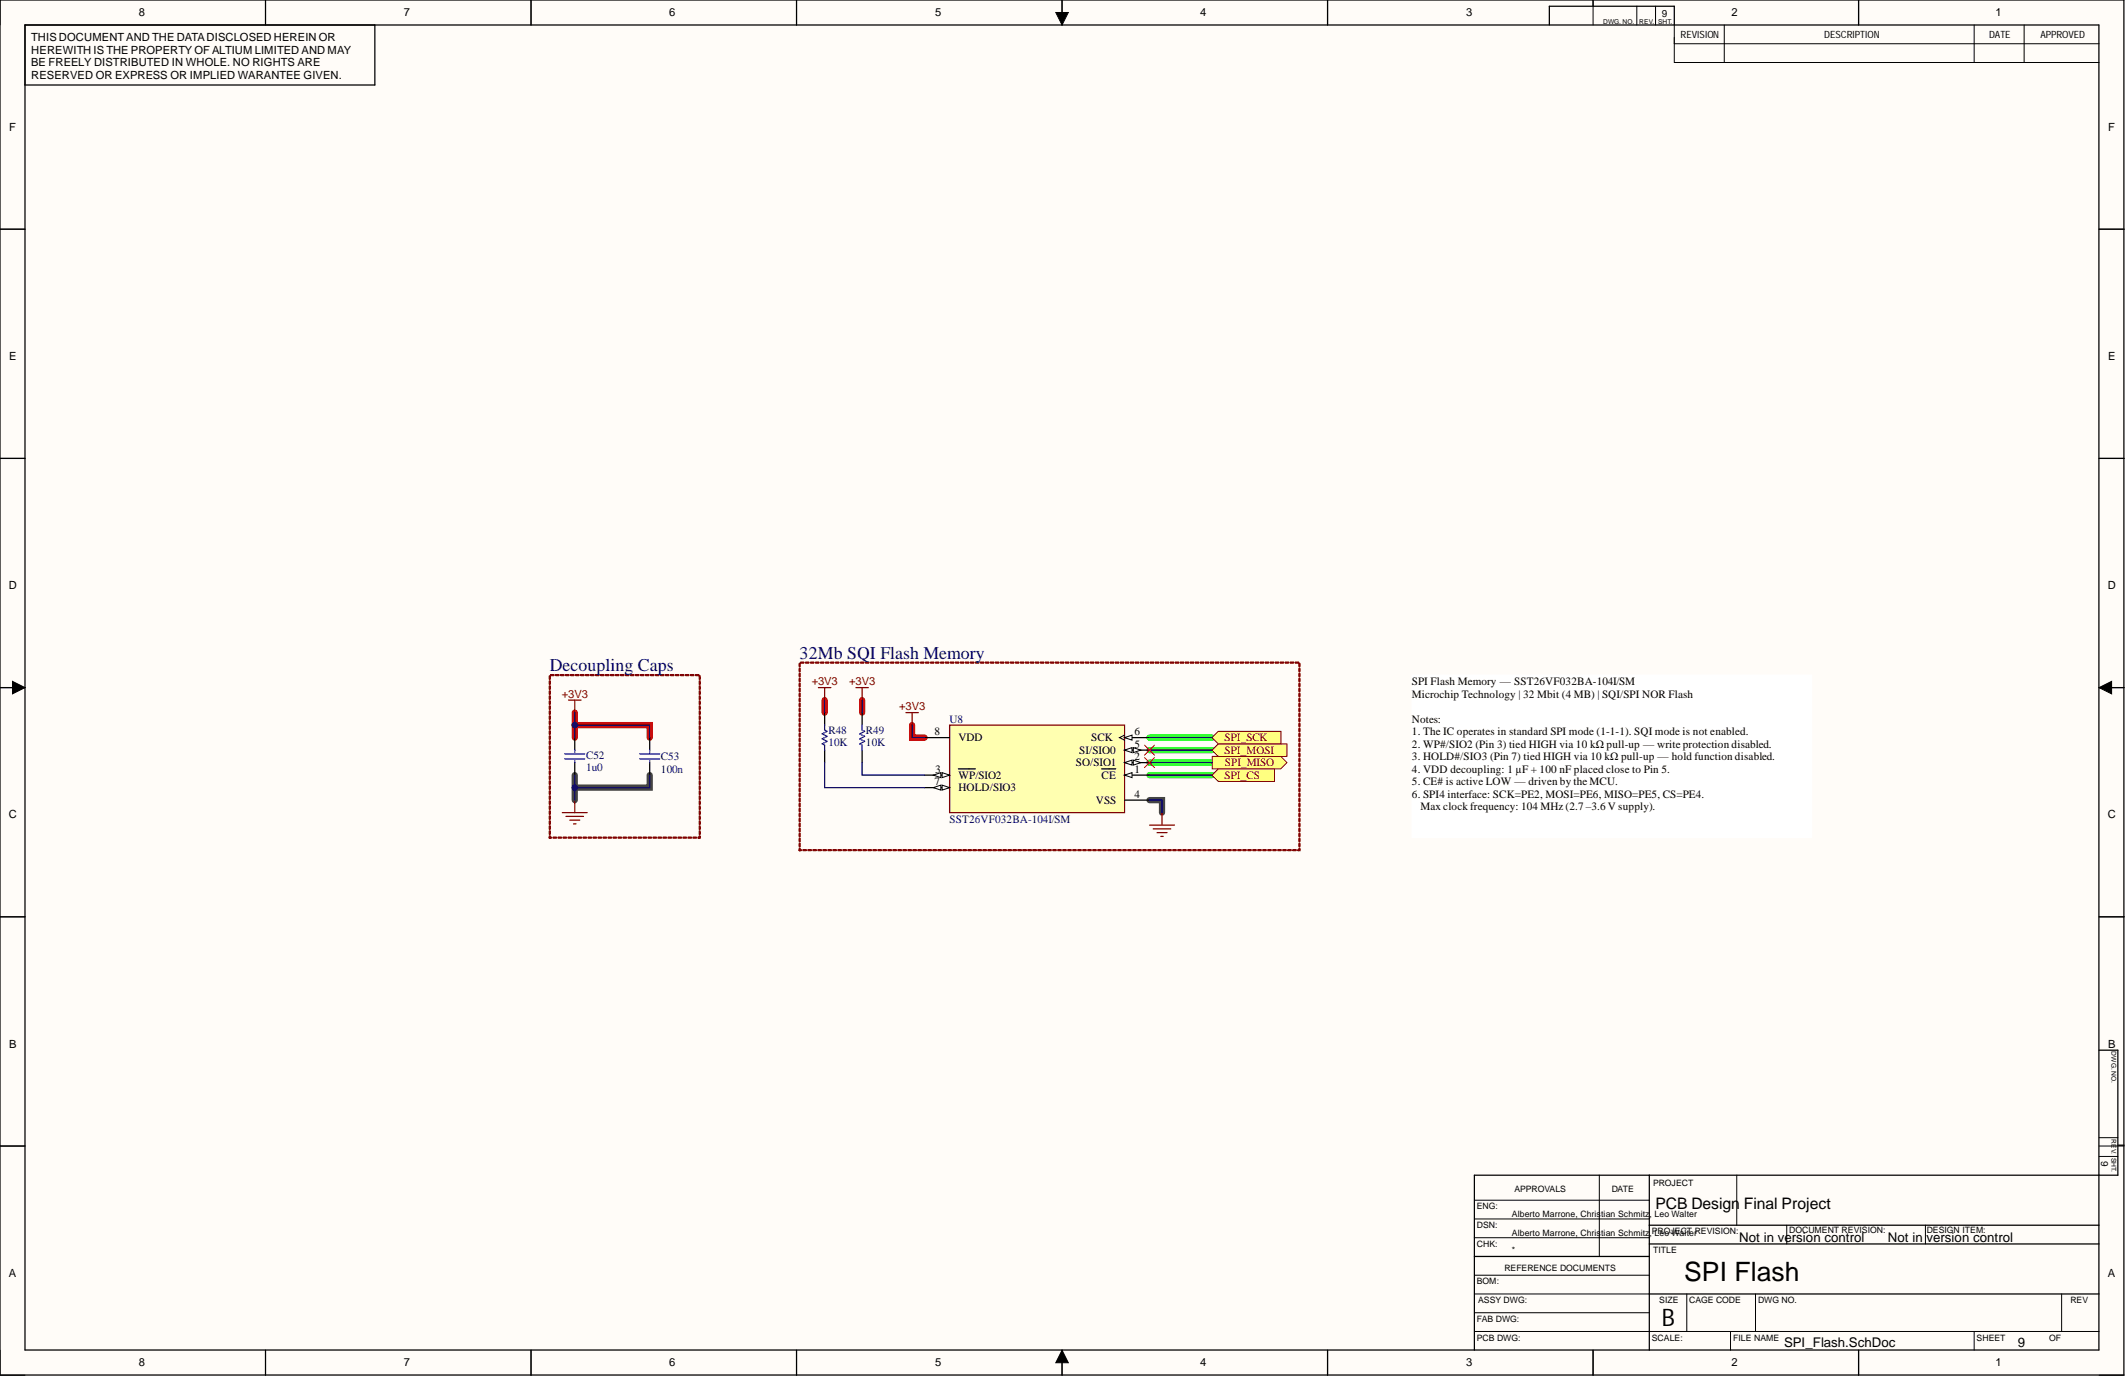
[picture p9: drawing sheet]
<svg xmlns="http://www.w3.org/2000/svg" width="431mm" height="279mm" viewBox="0 0 431 279" stroke-linecap="round" stroke-linejoin="round" font-family="sans-serif">
<g fill="#fffcf8">
<path d="M0 0h431.3v279.2h-431.3z" fill-rule="evenodd"/>
<path d="M5.1 5.1h421.1v269.1h-421.1z" fill-rule="evenodd"/>
</g>
<g fill="none" stroke="#000" stroke-width=".2">
<path d="M0 0v5.1M53.9 0v5.1M107.8 0v5.1M161.7 0v5.1M215.6 0v5.1M269.5 0v5.1M323.4 0v5.1M377.4 0v5.1M214.4 2.5h2.5l-1.3 2.6zM332.3 1.3v3.8M336.1 1.3v3.8M339.9 5.1v7.6h86.3"/>
<path d="M339.9 8.9h86.3M350.1 5.1v7.6M400.8 5.1v7.6M411 5.1v7.6M0 46.5h5.1M426.2 46.5h5.1M0 93.1h5.1M426.2 93.1h5.1M0 139.6h5.1M2.5 138.4l2.6 1.2-2.6 1.3zM426.2 139.6l2.5-1.2v2.5zM426.2 139.6h5.1"/>
<path d="M0 186.2h5.1M426.2 186.2h5.1M0 232.7h5.1M324.7 238.6v16.5M352.6 238.6v10.2M426.2 232.7h5.1M426.2 234.8h3.8M426.2 231h3.8M299.3 247.5h35.6M299.3 243.7h35.6M299.3 251.3h35.6M299.3 258.9h35.6"/>
<path d="M362.8 248.8v3.8M390.9 248.8v3.8M0 274.2v5h5.1M53.9 274.2v5M107.8 274.2v5M161.7 274.2v5M215.6 274.2l1.3 2.5h-2.5zM215.6 274.2v5M269.5 274.2v5M299.3 270.4h126.9M299.3 262.7h35.6M299.3 266.6h35.6"/>
<path d="M323.4 274.2v5M342.5 262.7v7.7M351.4 270.4v3.8M356.4 262.7v7.7M377.4 274.2v5M400.8 270.4v3.8M418.6 262.7v7.7M426.2 279.2h5.1"/>
</g>
<path d="M116.7 157.4v5.1M131.9 157.4v2.5h-15.2M233.4 162.5h2.5v2.5" fill="none" stroke="#434343" stroke-width="1.3"/>
<path d="M116.7 147.2h15.2v2.6M116.7 144.7v5.1M167.4 142.2v2.5M175 142.2v2.5M185.2 147.2v2.6h2.5" fill="none" stroke="#f00" stroke-width="1.3"/>
<path d="M233.4 157.4h12.7M233.4 154.9h12.7M233.4 152.3h12.7M233.4 149.8h12.7" fill="none" stroke="#0f0" stroke-width="1.3"/>
<g fill="none" stroke="#000" stroke-width=".25">
<path d="M0 0h431.2v279.2h-431.2zM53.9 0v5.1M107.8 0v5.1M161.7 0v5.1M215.6 0v5.1M269.5 0v5.1M323.4 0v1.3M377.4 0v5.1M5.1 5.1h421v269h-421zM76.1 5.1v12.2h-71M314.6 5.1v-3.8h25.3v3.8M0 46.5h5.1"/>
<path d="M426.2 46.5h5.1M0 93.1h5.1M426.2 93.1h5.1M0 139.6h5.1M426.2 139.6h5.1M0 186.2h5.1M426.2 186.2h5.1M426.2 213.2h3.8v25.4h-130.7v35.6M0 232.7h5.1M334.9 238.6v35.6M430 232.5h1.3M299.3 255.1h35.6"/>
<path d="M334.9 248.8h91.3M334.9 252.6h91.3M53.9 274.2v5M107.8 274.2v5M161.7 274.2v5M215.6 274.2v5M269.5 274.2v5M323.4 274.2v5M334.9 262.7h91.3M377.4 274.2v5"/>
</g>
<path d="M214.4 2.5h2.5l-1.3 2.6zM2.5 138.4l2.6 1.2-2.6 1.3zM426.2 139.6l2.5-1.2v2.5zM215.6 274.2l1.3 2.5h-2.5z" fill="#000"/>
<path d="M183.9 144.7h2.6M185.2 144.7v2.5M233.4 167.5h5.1M234.2 168.3h3.5M234.9 169.1h2M235.7 169.8h.5M235.9 165v2.5" fill="none" stroke="#800000" stroke-width=".25"/>
<path d="M192.8 147.2h35.5v17.8h-35.5z" fill-rule="evenodd" fill="#ffffb0"/>
<path d="M192.8 147.2h35.5v17.8h-35.5z" fill="none" stroke="#800000" stroke-width=".25"/>
<path d="M187.7 149.8h5.1M228.3 157.4h5.1" fill="none" stroke="#000" stroke-width=".25"/>
<path d="M228.3 157.4l1.5-.5v1z" fill="#f8fcff"/>
<path d="M228.3 157.4l1.5-.5v1z" fill="none" stroke="#000" stroke-width=".2"/>
<path d="M187.7 157.4h5.1M223.7 156.1h2.8" fill="none" stroke="#000" stroke-width=".25"/>
<path d="M191.3 156.9l1.5 .5-1.5 .5z" fill="#f8fcff"/>
<path d="M191.3 156.9l1.5 .5-1.5 .5z" fill="none" stroke="#000" stroke-width=".2"/>
<path d="M189.5 157.4l1.5-.5v1z" fill="#f8fcff"/>
<path d="M189.5 157.4l1.5-.5v1z" fill="none" stroke="#000" stroke-width=".2"/>
<path d="M187.7 159.9h5.1M194.6 156.1h3.4" fill="none" stroke="#000" stroke-width=".25"/>
<path d="M191.3 159.4l1.5 .5-1.5 .5z" fill="#f8fcff"/>
<path d="M191.3 159.4l1.5 .5-1.5 .5z" fill="none" stroke="#000" stroke-width=".2"/>
<path d="M189.5 159.9l1.5-.5v1z" fill="#f8fcff"/>
<path d="M189.5 159.9l1.5-.5v1z" fill="none" stroke="#000" stroke-width=".2"/>
<path d="M228.3 149.8h5.1" fill="none" stroke="#000" stroke-width=".25"/>
<path d="M228.3 149.8l1.5-.5v1z" fill="#f8fcff"/>
<path d="M228.3 149.8l1.5-.5v1zM228.3 149.3l-1 .5 1 .5" fill="none" stroke="#000" stroke-width=".2"/>
<path d="M228.3 152.3h5.1" fill="none" stroke="#000" stroke-width=".25"/>
<path d="M228.3 152.3l1.5-.5v1z" fill="#f8fcff"/>
<path d="M228.3 152.3l1.5-.5v1z" fill="none" stroke="#000" stroke-width=".2"/>
<path d="M230.1 151.8l1.5 .5-1.5 .5z" fill="#f8fcff"/>
<path d="M230.1 151.8l1.5 .5-1.5 .5z" fill="none" stroke="#000" stroke-width=".2"/>
<path d="M228.3 154.9h5.1" fill="none" stroke="#000" stroke-width=".25"/>
<path d="M228.3 154.9l1.5-.6v1.1z" fill="#f8fcff"/>
<path d="M228.3 154.9l1.5-.6v1.1z" fill="none" stroke="#000" stroke-width=".2"/>
<path d="M230.1 154.3l1.5 .6-1.5 .5z" fill="#f8fcff"/>
<path d="M230.1 154.3l1.5 .6-1.5 .5z" fill="none" stroke="#000" stroke-width=".2"/>
<path d="M131.9 149.8v2.5M131.9 154.9v2.5M228.3 162.5h5.1" fill="none" stroke="#000" stroke-width=".25"/>
<path d="M129.9 154.1h4M129.9 153.1h4M131.9 152.3v.8M131.9 154.1v.8" fill="none" stroke="#00f" stroke-width=".25"/>
<path d="M246.1 153.6h13.9l1.3 1.3-1.3 1.2h-13.9z" fill-rule="evenodd" fill="#ffff80"/>
<path d="M246.1 153.6h13.9l1.3 1.3-1.3 1.2h-13.9z" fill="none" stroke="#800000" stroke-width=".2"/>
<path d="M247.3 156.1h11.5v2.6h-11.5l-1.2-1.3z" fill-rule="evenodd" fill="#ffff80"/>
<path d="M247.3 156.1h11.5v2.6h-11.5l-1.2-1.3z" fill="none" stroke="#800000" stroke-width=".2"/>
<path d="M175 144.7v2.5M175 152.3v2.6" fill="none" stroke="#000" stroke-width=".25"/>
<path d="M175 147.2v1.1l.5 .2-1 .5 1 .5-1 .5 1 .5-1 .5 .5 .3v1" fill="none" stroke="#00f" stroke-width=".25"/>
<path d="M173.8 139.6h2.5M175 139.6v2.6" fill="none" stroke="#800000" stroke-width=".25"/>
<path d="M247.3 151h14v2.6h-14l-1.2-1.3z" fill-rule="evenodd" fill="#ffff80"/>
<path d="M247.3 151h14v2.6h-14l-1.2-1.3z" fill="none" stroke="#800000" stroke-width=".2"/>
<path d="M247.3 148.5h12.8v2.5h-12.8l-1.2-1.2z" fill-rule="evenodd" fill="#ffff80"/>
<path d="M247.3 148.5h12.8v2.5h-12.8l-1.2-1.2z" fill="none" stroke="#800000" stroke-width=".2"/>
<path d="M116.7 149.8v2.5M116.7 154.9v2.5M167.4 144.7v2.5M167.4 152.3v2.6" fill="none" stroke="#000" stroke-width=".25"/>
<path d="M114.7 154.1h4M114.7 153.1h4M116.7 152.3v.8M116.7 154.1v.8M167.4 147.2v1.1l.5 .2-1 .5 1 .5-1 .5 1 .5-1 .5 .5 .3v1" fill="none" stroke="#00f" stroke-width=".25"/>
<path d="M166.2 139.6h2.5M167.4 139.6v2.6M115.4 142.2h2.6M116.7 142.2v2.5M114.2 165h5M114.9 165.8h3.6M115.7 166.5h2M116.4 167.3h.5M116.7 162.5v2.5" fill="none" stroke="#800000" stroke-width=".25"/>
<path d="M286.7 137.1h81.1v33h-81.1z" fill-rule="evenodd" fill="#fff"/>
<path d="M286.7 137.1h81.1v33h-81.1z" fill="none" stroke="#fff" stroke-width=".2"/>
<g fill="#800000" stroke="#800000" stroke-width=".2">
<path d="M111.5 169.7l.2 .1-.1 .4zM111.5 168.7l.2 .1-.1 .7-.1-.2zM111.5 167.7l.2 .1-.1 .6-.1-.1zM111.5 166.7l.2 .1-.1 .6-.1-.1zM111.5 165.7l.2 .1-.1 .6-.1-.1zM111.5 164.7l.2 .1-.1 .6-.1-.1zM111.5 163.6l.2 .1-.1 .7-.1-.2zM111.5 162.6l.2 .1-.1 .7-.1-.2zM111.5 161.6l.2 .1-.1 .6-.1-.1zM111.5 160.6l.2 .1-.1 .6-.1-.1zM111.5 159.6l.2 .1-.1 .6-.1-.1zM111.5 158.6l.2 .1-.1 .6-.1-.1zM111.5 157.6h.2l-.1 .7-.1-.1zM111.5 156.5l.2 .1-.1 .7-.1-.2zM111.5 155.5l.2 .1-.1 .6-.1-.1zM111.5 154.5l.2 .1-.1 .6-.1-.1zM111.5 153.5l.2 .1-.1 .6-.1-.1zM111.5 152.5l.2 .1-.1 .6-.1-.1zM111.5 151.5l.2 .1-.1 .6-.1-.1zM111.5 150.4l.2 .1-.1 .7-.1-.2zM111.5 149.4l.2 .1-.1 .7-.1-.2zM111.5 148.4l.2 .1-.1 .6-.1-.1zM111.5 147.4l.2 .1-.1 .6-.1-.1zM111.5 146.4l.2 .1-.1 .6-.1-.1zM111.5 145.4l.2 .1-.1 .6-.1-.1zM111.5 144.4h.2l-.1 .7-.1-.1zM111.5 143.3l.2 .1-.1 .7-.1-.2zM111.5 142.3l.2 .1-.1 .6-.1-.1zM111.5 141.3l.2 .1-.1 .6-.1-.1zM111.5 140.3l.2 .1-.1 .6-.1-.1zM111.5 139.3l.2 .1-.1 .6-.1-.1zM111.5 138.3l.2 .1-.1 .6-.1-.1zM111.5 137.2l.2 .1-.1 .7-.1-.2zM111.8 137h.6l.1 .1-.6 .1zM112.8 137h.6l.1 .1-.6 .1zM113.8 137h.6l.1 .1-.6 .1zM114.8 137h.6l.2 .1-.7 .1zM115.8 137h.6l.2 .1-.7 .1zM116.9 137h.6l.1 .1-.7 .1zM117.9 137h.6l.1 .1-.6 .1zM118.9 137h.6l.1 .1-.6 .1zM119.9 137h.6l.1 .1-.6 .1zM120.9 137h.6l.1 .1-.6 .1zM121.9 137h.6l.2 .1-.7 .1zM122.9 137h.6l.2 .1-.7 .1zM124 137h.6l.1 .1-.6 .1zM125 137h.6l.1 .1-.6 .1zM126 137h.6l.1 .1-.6 .1zM127 137h.6l.1 .1-.6 .1zM128 137h.6l.1 .1-.6 .1zM129 137h.6l.2 .1-.7 .1zM130.1 137h.5l.2 .1-.7 .1zM131.1 137h.6l.1 .1-.6 .1zM132.1 137h.6l.1 .1-.6 .1zM133.1 137h.6l.1 .1-.6 .1zM134.1 137h.6l.1 .1-.6 .1zM135.1 137h.6l.1 .1-.6 .1zM136.1 137h.6l.2 .1-.7 .1zM137.2 137h.6l.1 .1-.7 .1zM138.2 137h.6l.1 .1-.6 .1zM139.2 137h.6l.1 .1-.6 .1zM140.2 137h.6l.1 .1-.6 .1zM141.2 137h.6l.1 .1-.6 .1zM142 137.2l.2 .1-.1 .7-.2-.2zM142 138.3l.2 .1-.1 .6-.2-.1zM142 139.3l.2 .1-.1 .6-.2-.1zM142 140.3l.2 .1-.1 .6-.2-.1zM142 141.3l.2 .1-.1 .6-.2-.1zM142 142.3l.2 .1-.1 .6-.2-.1zM142 143.3l.2 .1-.1 .7-.2-.2zM142 144.4h.2l-.1 .7-.2-.1zM142 145.4l.2 .1-.1 .6-.2-.1zM142 146.4l.2 .1-.1 .6-.2-.1zM142 147.4l.2 .1-.1 .6-.2-.1zM142 148.4l.2 .1-.1 .6-.2-.1zM142 149.4l.2 .1-.1 .7-.2-.2zM142 150.4l.2 .1-.1 .7-.2-.2zM142 151.5l.2 .1-.1 .6-.2-.1zM142 152.5l.2 .1-.1 .6-.2-.1zM142 153.5l.2 .1-.1 .6-.2-.1zM142 154.5l.2 .1-.1 .6-.2-.1zM142 155.5l.2 .1-.1 .6-.2-.1zM142 156.5l.2 .1-.1 .7-.2-.2zM142 157.6h.2l-.1 .7-.2-.1zM142 158.6l.2 .1-.1 .6-.2-.1zM142 159.6l.2 .1-.1 .6-.2-.1zM142 160.6l.2 .1-.1 .6-.2-.1zM142 161.6l.2 .1-.1 .6-.2-.1zM142 162.6l.2 .1-.1 .7-.2-.2zM142 163.6l.2 .1-.1 .7-.2-.2zM142 164.7l.2 .1-.1 .6-.2-.1zM142 165.7l.2 .1-.1 .6-.2-.1zM142 166.7l.2 .1-.1 .6-.2-.1zM142 167.7l.2 .1-.1 .6-.2-.1zM142 168.7l.2 .1-.1 .7-.2-.2zM142 169.7h.2v.5h-.5v-.2h.4l-.2 .1zM140.7 170h.6l.1 .1-.6 .1zM139.7 170h.6l.1 .1-.6 .1zM138.7 170h.6l.1 .1-.6 .1zM137.7 170h.6l.1 .1-.6 .1zM136.6 170h.6l.2 .1-.7 .1zM135.6 170h.6l.2 .1-.7 .1zM134.6 170h.6l.1 .1-.6 .1zM133.6 170h.6l.1 .1-.6 .1zM132.6 170h.6l.1 .1-.6 .1zM131.6 170h.6l.1 .1-.6 .1zM130.6 170h.6l.1 .1-.7 .1zM129.5 170h.6l.2 .1-.7 .1zM128.5 170h.6l.2 .1-.7 .1zM127.5 170h.6l.1 .1-.6 .1zM126.5 170h.6l.1 .1-.6 .1zM125.5 170h.6l.1 .1-.6 .1zM124.5 170h.6l.1 .1-.6 .1zM123.5 170h.6l.1 .1-.7 .1zM122.4 170h.6l.2 .1-.7 .1zM121.4 170h.6l.1 .1-.6 .1zM120.4 170h.6l.1 .1-.6 .1zM119.4 170h.6l.1 .1-.6 .1zM118.4 170h.6l.1 .1-.6 .1zM117.4 170h.6l.1 .1-.6 .1zM116.4 170h.5l.2 .1-.7 .1zM115.3 170h.6l.2 .1-.7 .1zM114.3 170h.6l.1 .1-.6 .1zM113.3 170h.6l.1 .1-.6 .1zM112.3 170h.6l.1 .1-.6 .1zM111.5 170l.5 .1-.4 .1z"/>
<path d="M162.3 172.3l.2 .1-.1 .4zM162.3 171.3l.2 .1-.1 .6-.2-.1zM162.3 170.3h.2l-.1 .7-.2-.2zM162.3 169.2l.2 .1-.1 .7-.2-.2zM162.3 168.2l.2 .1-.1 .6-.2-.1zM162.3 167.2l.2 .1-.1 .6-.2-.1zM162.3 166.2l.2 .1-.1 .6-.2-.1zM162.3 165.2l.2 .1-.1 .6-.2-.1zM162.3 164.2h.2l-.1 .7-.2-.1zM162.3 163.1l.2 .1-.1 .7-.2-.2zM162.3 162.1l.2 .1-.1 .6-.2-.1zM162.3 161.1l.2 .1-.1 .6-.2-.1zM162.3 160.1l.2 .1-.1 .6-.2-.1zM162.3 159.1l.2 .1-.1 .6-.2-.1zM162.3 158.1l.2 .1-.1 .6-.2-.1zM162.3 157.1h.2l-.1 .7-.2-.2zM162.3 156l.2 .1-.1 .7-.2-.2zM162.3 155l.2 .1-.1 .6-.2-.1zM162.3 154l.2 .1-.1 .6-.2-.1zM162.3 153l.2 .1-.1 .6-.2-.1zM162.3 152l.2 .1-.1 .6-.2-.1zM162.3 151h.2l-.1 .7-.2-.1zM162.3 149.9l.2 .1-.1 .7-.2-.2zM162.3 148.9l.2 .1-.1 .6-.2-.1zM162.3 147.9l.2 .1-.1 .6-.2-.1zM162.3 146.9l.2 .1-.1 .6-.2-.1zM162.3 145.9l.2 .1-.1 .6-.2-.1zM162.3 144.9l.2 .1-.1 .6-.2-.1zM162.3 143.8l.2 .1-.1 .7-.2-.2zM162.3 142.8l.2 .1-.1 .7-.2-.2zM162.3 141.8l.2 .1-.1 .6-.2-.1zM162.3 140.8l.2 .1-.1 .6-.2-.1zM162.3 139.8l.2 .1-.1 .6-.2-.1zM162.3 138.8l.2 .1-.1 .6-.2-.1zM162.3 137.8h.2l-.1 .7-.2-.1zM162.3 136.7l.2 .1-.1 .7-.2-.2zM162.3 135.7l.2 .1-.1 .6-.2-.1zM162.3 134.7l.2 .1-.1 .6-.2-.1zM162.5 134.5l.6-.1 .1 .1-.6 .2zM163.5 134.5l.6-.1 .2 .1-.7 .2zM164.6 134.5l.5-.1 .2 .1-.7 .2zM165.6 134.5l.6-.1 .1 .1-.6 .2zM166.6 134.5l.6-.1 .1 .1-.6 .2zM167.6 134.5l.6-.1 .1 .1-.6 .2zM168.6 134.5l.6-.1 .1 .1-.6 .2zM169.6 134.5l.6-.1 .1 .1-.6 .2zM170.6 134.5l.6-.1 .2 .1-.7 .2zM171.7 134.5l.6-.1 .1 .1-.7 .2zM172.7 134.5l.6-.1 .1 .1-.6 .2zM173.7 134.5l.6-.1 .1 .1-.6 .2zM174.7 134.5l.6-.1 .1 .1-.6 .2zM175.7 134.5l.6-.1 .1 .1-.6 .2zM176.7 134.5l.6-.1 .2 .1-.7 .2zM177.7 134.5l.6-.1 .2 .1-.7 .2zM178.8 134.5l.6-.1 .1 .1-.7 .2zM179.8 134.5l.6-.1 .1 .1-.6 .2zM180.8 134.5l.6-.1 .1 .1-.6 .2zM181.8 134.5l.6-.1 .1 .1-.6 .2zM182.8 134.5l.6-.1 .1 .1-.6 .2zM183.8 134.5l.6-.1 .2 .1-.7 .2zM184.8 134.5l.6-.1 .2 .1-.7 .2zM185.9 134.5l.6-.1 .1 .1-.6 .2zM186.9 134.5l.6-.1 .1 .1-.6 .2zM187.9 134.5l.6-.1 .1 .1-.6 .2zM188.9 134.5l.6-.1 .1 .1-.6 .2zM189.9 134.5l.6-.1 .1 .1-.6 .2zM190.9 134.5l.6-.1 .2 .1-.7 .2zM192 134.5l.5-.1 .2 .1-.7 .2zM193 134.5l.6-.1 .1 .1-.6 .2zM194 134.5l.6-.1 .1 .1-.6 .2zM195 134.5l.6-.1 .1 .1-.6 .2zM196 134.5l.6-.1 .1 .1-.6 .2zM197 134.5l.6-.1 .1 .1-.6 .2zM198 134.5l.6-.1 .2 .1-.7 .2zM199.1 134.5l.6-.1 .1 .1-.7 .2zM200.1 134.5l.6-.1 .1 .1-.6 .2zM201.1 134.5l.6-.1 .1 .1-.6 .2zM202.1 134.5l.6-.1 .1 .1-.6 .2zM203.1 134.5l.6-.1 .1 .1-.6 .2zM204.1 134.5l.6-.1 .2 .1-.7 .2zM205.1 134.5l.6-.1 .2 .1-.7 .2zM206.2 134.5l.6-.1 .1 .1-.7 .2zM207.2 134.5l.6-.1 .1 .1-.6 .2zM208.2 134.5l.6-.1 .1 .1-.6 .2zM209.2 134.5l.6-.1 .1 .1-.6 .2zM210.2 134.5l.6-.1 .1 .1-.6 .2zM211.2 134.5l.6-.1 .2 .1-.7 .2zM212.2 134.5l.6-.1 .2 .1-.7 .2zM213.3 134.5l.6-.1 .1 .1-.7 .2zM214.3 134.5l.6-.1 .1 .1-.6 .2zM215.3 134.5l.6-.1 .1 .1-.6 .2zM216.3 134.5l.6-.1 .1 .1-.6 .2zM217.3 134.5l.6-.1 .1 .1-.6 .2zM218.3 134.5l.6-.1 .2 .1-.7 .2zM219.4 134.5l.5-.1 .2 .1-.7 .2zM220.4 134.5l.6-.1 .1 .1-.6 .2zM221.4 134.5l.6-.1 .1 .1-.6 .2zM222.4 134.5l.6-.1 .1 .1-.6 .2zM223.4 134.5l.6-.1 .1 .1-.6 .2zM224.4 134.5l.6-.1 .1 .1-.6 .2zM225.4 134.5l.6-.1 .2 .1-.7 .2zM226.5 134.5l.5-.1 .2 .1-.7 .2zM227.5 134.5l.6-.1 .1 .1-.6 .2zM228.5 134.5l.6-.1 .1 .1-.6 .2zM229.5 134.5l.6-.1 .1 .1-.6 .2zM230.5 134.5l.6-.1 .1 .1-.6 .2zM231.5 134.5l.6-.1 .1 .1-.6 .2zM232.5 134.5l.6-.1 .2 .1-.7 .2zM233.6 134.5l.6-.1 .1 .1-.7 .2zM234.6 134.5l.6-.1 .1 .1-.6 .2zM235.6 134.5l.6-.1 .1 .1-.6 .2zM236.6 134.5l.6-.1 .1 .1-.6 .2zM237.6 134.5l.6-.1 .1 .1-.6 .2zM238.6 134.5l.6-.1 .2 .1-.7 .2zM239.6 134.5l.6-.1 .2 .1-.7 .2zM240.7 134.5l.6-.1 .1 .1-.7 .2zM241.7 134.5l.6-.1 .1 .1-.6 .2zM242.7 134.5l.6-.1 .1 .1-.6 .2zM243.7 134.5l.6-.1 .1 .1-.6 .2zM244.7 134.5l.6-.1 .1 .1-.6 .2zM245.7 134.5l.6-.1 .2 .1-.7 .2zM246.7 134.5l.6-.1 .2 .1-.7 .2zM247.8 134.5l.6-.1 .1 .1-.6 .2zM248.8 134.5l.6-.1 .1 .1-.6 .2zM249.8 134.5l.6-.1 .1 .1-.6 .2zM250.8 134.5l.6-.1 .1 .1-.6 .2zM251.8 134.5l.6-.1 .1 .1-.6 .2zM252.8 134.5l.6-.1 .2 .1-.7 .2zM253.9 134.5l.5-.1 .2 .1-.7 .2zM254.9 134.5l.6-.1 .1 .1-.6 .2zM255.9 134.5l.6-.1 .1 .1-.6 .2zM256.9 134.5l.6-.1 .1 .1-.6 .2zM257.9 134.5l.6-.1 .1 .1-.6 .2zM258.9 134.5l.6-.1 .1 .1-.6 .2zM259.9 134.5l.6-.1 .2 .1-.7 .2zM261 134.5l.5-.1 .2 .1-.7 .2zM262 134.5l.6-.1 .1 .1-.6 .2zM263 134.5l.6-.1 .1 .1-.6 .2zM263.7 134.7l.3 .1-.2 .6-.1-.1zM263.7 135.7l.3 .1-.2 .6-.1-.1zM263.7 136.7l.3 .1-.2 .7-.1-.2zM263.7 137.8h.3l-.2 .7-.1-.1zM263.7 138.8l.3 .1-.2 .6-.1-.1zM263.7 139.8l.3 .1-.2 .6-.1-.1zM263.7 140.8l.3 .1-.2 .6-.1-.1zM263.7 141.8l.3 .1-.2 .6-.1-.1zM263.7 142.8l.3 .1-.2 .7-.1-.2zM263.7 143.8l.3 .1-.2 .7-.1-.2zM263.7 144.9l.3 .1-.2 .6-.1-.1zM263.7 145.9l.3 .1-.2 .6-.1-.1zM263.7 146.9l.3 .1-.2 .6-.1-.1zM263.7 147.9l.3 .1-.2 .6-.1-.1zM263.7 148.9l.3 .1-.2 .6-.1-.1zM263.7 149.9l.3 .1-.2 .7-.1-.2zM263.7 151h.3l-.2 .7-.1-.1zM263.7 152l.3 .1-.2 .6-.1-.1zM263.7 153l.3 .1-.2 .6-.1-.1zM263.7 154l.3 .1-.2 .6-.1-.1zM263.7 155l.3 .1-.2 .6-.1-.1zM263.7 156l.3 .1-.2 .7-.1-.2zM263.7 157.1h.3l-.2 .7-.1-.2zM263.7 158.1l.3 .1-.2 .6-.1-.1zM263.7 159.1l.3 .1-.2 .6-.1-.1zM263.7 160.1l.3 .1-.2 .6-.1-.1zM263.7 161.1l.3 .1-.2 .6-.1-.1zM263.7 162.1l.3 .1-.2 .6-.1-.1zM263.7 163.1l.3 .1-.2 .7-.1-.2zM263.7 164.2h.3l-.2 .7-.1-.1zM263.7 165.2l.3 .1-.2 .6-.1-.1zM263.7 166.2l.3 .1-.2 .6-.1-.1zM263.7 167.2l.3 .1-.2 .6-.1-.1zM263.7 168.2l.3 .1-.2 .6-.1-.1zM263.7 169.2l.3 .1-.2 .7-.1-.2zM263.7 170.3h.3l-.2 .7-.1-.2zM263.7 171.3l.3 .1-.2 .6-.1-.1zM263.7 172.3h.2l.1 .5-.5-.1v-.2h.3l-.1 .1zM262.5 172.5h.6l.1 .1-.6 .2zM261.5 172.5h.6l.1 .1-.7 .2zM260.4 172.5h.6l.2 .1-.7 .2zM259.4 172.5h.6l.2 .1-.7 .2zM258.4 172.5h.6l.1 .1-.6 .2zM257.4 172.5h.6l.1 .1-.6 .2zM256.4 172.5h.6l.1 .1-.6 .2zM255.4 172.5h.6l.1 .1-.6 .2zM254.4 172.5h.6l.1 .1-.7 .2zM253.3 172.5h.6l.2 .1-.7 .2zM252.3 172.5h.6l.2 .1-.7 .2zM251.3 172.5h.6l.1 .1-.6 .2zM250.3 172.5h.6l.1 .1-.6 .2zM249.3 172.5h.6l.1 .1-.6 .2zM248.3 172.5h.6l.1 .1-.6 .2zM247.3 172.5h.6l.1 .1-.7 .2zM246.2 172.5h.6l.2 .1-.7 .2zM245.2 172.5h.6l.1 .1-.6 .2zM244.2 172.5h.6l.1 .1-.6 .2zM243.2 172.5h.6l.1 .1-.6 .2zM242.2 172.5h.6l.1 .1-.6 .2zM241.2 172.5h.6l.1 .1-.6 .2zM240.2 172.5h.5l.2 .1-.7 .2zM239.1 172.5h.6l.2 .1-.7 .2zM238.1 172.5h.6l.1 .1-.6 .2zM237.1 172.5h.6l.1 .1-.6 .2zM236.1 172.5h.6l.1 .1-.6 .2zM235.1 172.5h.6l.1 .1-.6 .2zM234.1 172.5h.6l.1 .1-.6 .2zM233 172.5h.6l.2 .1-.7 .2zM232 172.5h.6l.2 .1-.7 .2zM231 172.5h.6l.1 .1-.6 .2zM230 172.5h.6l.1 .1-.6 .2zM229 172.5h.6l.1 .1-.6 .2zM228 172.5h.6l.1 .1-.6 .2zM227 172.5h.6l.1 .1-.7 .2zM225.9 172.5h.6l.2 .1-.7 .2zM224.9 172.5h.6l.2 .1-.7 .2zM223.9 172.5h.6l.1 .1-.6 .2zM222.9 172.5h.6l.1 .1-.6 .2zM221.9 172.5h.6l.1 .1-.6 .2zM220.9 172.5h.6l.1 .1-.6 .2zM219.9 172.5h.6l.1 .1-.7 .2zM218.8 172.5h.6l.2 .1-.7 .2zM217.8 172.5h.6l.1 .1-.6 .2zM216.8 172.5h.6l.1 .1-.6 .2zM215.8 172.5h.6l.1 .1-.6 .2zM214.8 172.5h.6l.1 .1-.6 .2zM213.8 172.5h.6l.1 .1-.6 .2zM212.8 172.5h.5l.2 .1-.7 .2zM211.7 172.5h.6l.2 .1-.7 .2zM210.7 172.5h.6l.1 .1-.6 .2zM209.7 172.5h.6l.1 .1-.6 .2zM208.7 172.5h.6l.1 .1-.6 .2zM207.7 172.5h.6l.1 .1-.6 .2zM206.7 172.5h.6l.1 .1-.6 .2zM205.7 172.5h.5l.2 .1-.7 .2zM204.6 172.5h.6l.2 .1-.7 .2zM203.6 172.5h.6l.1 .1-.6 .2zM202.6 172.5h.6l.1 .1-.6 .2zM201.6 172.5h.6l.1 .1-.6 .2zM200.6 172.5h.6l.1 .1-.6 .2zM199.6 172.5h.6l.1 .1-.6 .2zM198.5 172.5h.6l.2 .1-.7 .2zM197.5 172.5h.6l.2 .1-.7 .2zM196.5 172.5h.6l.1 .1-.6 .2zM195.5 172.5h.6l.1 .1-.6 .2zM194.5 172.5h.6l.1 .1-.6 .2zM193.5 172.5h.6l.1 .1-.6 .2zM192.5 172.5h.6l.1 .1-.7 .2zM191.4 172.5h.6l.2 .1-.7 .2zM190.4 172.5h.6l.2 .1-.7 .2zM189.4 172.5h.6l.1 .1-.6 .2zM188.4 172.5h.6l.1 .1-.6 .2zM187.4 172.5h.6l.1 .1-.6 .2zM186.4 172.5h.6l.1 .1-.6 .2zM185.4 172.5h.6l.1 .1-.7 .2zM184.3 172.5h.6l.2 .1-.7 .2zM183.3 172.5h.6l.1 .1-.6 .2zM182.3 172.5h.6l.1 .1-.6 .2zM181.3 172.5h.6l.1 .1-.6 .2zM180.3 172.5h.6l.1 .1-.6 .2zM179.3 172.5h.6l.1 .1-.6 .2zM178.3 172.5h.5l.2 .1-.7 .2zM177.2 172.5h.6l.2 .1-.7 .2zM176.2 172.5h.6l.1 .1-.6 .2zM175.2 172.5h.6l.1 .1-.6 .2zM174.2 172.5h.6l.1 .1-.6 .2zM173.2 172.5h.6l.1 .1-.6 .2zM172.2 172.5h.6l.1 .1-.6 .2zM171.2 172.5h.5l.2 .1-.7 .2zM170.1 172.5h.6l.2 .1-.7 .2zM169.1 172.5h.6l.1 .1-.6 .2zM168.1 172.5h.6l.1 .1-.6 .2zM167.1 172.5h.6l.1 .1-.6 .2zM166.1 172.5h.6l.1 .1-.6 .2zM165.1 172.5h.6l.1 .1-.7 .2zM164 172.5h.6l.2 .1-.7 .2zM163 172.5h.6l.2 .1-.7 .2zM162.3 172.5h.3l.1 .1-.3 .2z"/>
</g>
<path d="M116.7 147.2h15.2v2.6M167.4 154.9v5h20.3M167.4 142.2v2.5M175 154.9v2.5h12.7M175 142.2v2.5M185.2 147.2v2.6h2.5M233.4 157.4h12.7M233.4 154.9h12.7M233.4 152.3h12.7M233.4 149.8h12.7M233.4 162.5h2.5v2.5" fill="none" stroke="#000080" stroke-width=".25"/>
<circle cx="116.7" cy="147.2" r=".51" fill="#000080"/>
<circle cx="116.7" cy="147.2" r=".51" fill="none" stroke="#000080" stroke-width=".2"/>
<path d="M116.7 147.2v2.6" fill="none" stroke="#000080" stroke-width=".25"/>
<circle cx="116.7" cy="147.2" r=".51" fill="#000080"/>
<circle cx="116.7" cy="147.2" r=".51" fill="none" stroke="#000080" stroke-width=".2"/>
<path d="M116.7 157.4v5.1" fill="none" stroke="#000080" stroke-width=".25"/>
<circle cx="116.7" cy="159.9" r=".51" fill="#000080"/>
<circle cx="116.7" cy="159.9" r=".51" fill="none" stroke="#000080" stroke-width=".2"/>
<path d="M131.9 157.4v2.5h-15.2" fill="none" stroke="#000080" stroke-width=".25"/>
<circle cx="116.7" cy="159.9" r=".51" fill="#000080"/>
<circle cx="116.7" cy="159.9" r=".51" fill="none" stroke="#000080" stroke-width=".2"/>
<path d="M116.7 144.7v2.5" fill="none" stroke="#000080" stroke-width=".25"/>
<circle cx="116.7" cy="147.2" r=".51" fill="#000080"/>
<circle cx="116.7" cy="147.2" r=".51" fill="none" stroke="#000080" stroke-width=".2"/>
<path d="M232.4 153.8l2 2.1M232.4 151.3l2 2M234.4 153.8l-2 2.1M234.4 151.3l-2 2" fill="none" stroke="#f00" stroke-width=".2"/>
<text font-size="5.4" x="342" y="260">SPI Flash</text>
<text font-size="4.9" x="337.4" y="269.3">B</text>
<g font-size="3.6" fill="#000080">
<text x="111.6" y="136.3">Decoupling Caps</text>
<text x="162.4" y="133.8">32Mb SQI Flash Memory</text>
</g>
<g font-size="3.2">
<text x="336.1" y="245.6">PCB Design</text>
<text x="354.1" y="245.6">Final Project</text>
</g>
<g font-size="2.7">
<text x="353.1" y="252.3">Not in version control</text>
<text x="383.3" y="252.3">Not in version control</text>
<text x="362.3" y="273.6">SPI_Flash.SchDoc</text>
<text x="409.7" y="273.6">9</text>
</g>
<g font-size="2.3">
<text x="28.2" y="3.3">8</text>
<text x="82" y="3.3">7</text>
<text x="135.9" y="3.3">6</text>
<text x="189.8" y="3.3">5</text>
<text x="243.7" y="3.3">4</text>
<text x="297.7" y="3.3">3</text>
<text x="351.5" y="3.3">2</text>
<text x="405.1" y="3.3">1</text>
<text x="6.3" y="8.4">THIS DOCUMENTAND THE DATADISCLOSED HEREIN OR</text>
<text x="6.3" y="10.9">HEREWITH IS THE PROPERTY OF ALTIUM LIMITED AND MAY</text>
<text x="6.3" y="13.5">BE FREELY DISTRIBUTED IN WHOLE. NO RIGHTS ARE</text>
<text x="6.3" y="16">RESERVED OR EXPRESS OR IMPLIED WARANTEE GIVEN.</text>
<text x="1.9" y="26.6">F</text>
<text x="428.1" y="26.6">F</text>
<text x="1.9" y="73.1">E</text>
<text x="428.1" y="73.1">E</text>
<text x="1.8" y="119.7">D</text>
<text x="428" y="119.7">D</text>
<text x="286.7" y="139.1">SPI Flash Memory — SST26VF032BA-104I/SM</text>
<text x="286.7" y="141.7">Microchip Technology | 32 Mbit (4 MB) | SQI/SPI NOR Flash</text>
<text x="189.8" y="149.3">8</text>
<text x="230.3" y="149.3">6</text>
<text x="286.7" y="146.7">Notes:</text>
<text x="286.7" y="149.3">1. The IC operates in standard SPI mode (1-1-1). SQI mode is not enabled.</text>
<text x="194.6" y="150.5">VDD</text>
<text x="218.4" y="155.6">SO/SIO1</text>
<text x="219.1" y="153.1">SI/SIO0</text>
<text x="221.6" y="150.5">SCK</text>
<text x="230.3" y="151.8">5</text>
<text x="230.3" y="154.3">2</text>
<text x="286.7" y="151.8">2. WP#/SIO2 (Pin 3) tied HIGH via 10 kΩ pull-up — write protection disabled.</text>
<text x="286.7" y="154.3">3. HOLD#/SIO3 (Pin 7) tied HIGH via 10 kΩ pull-up — hold function disabled.</text>
<text x="189.8" y="159.4">7</text>
<text x="189.8" y="156.9">3</text>
<text x="194.6" y="158.2">WP/SIO2</text>
<text x="194.6" y="160.7">HOLD/SIO3</text>
<text x="223.7" y="158.2">CE</text>
<text x="230.3" y="156.9">1</text>
<text x="230.3" y="162">4</text>
<text x="286.7" y="156.9">4. VDD decoupling: 1 µF + 100 nF placed close to Pin 5.</text>
<text x="286.7" y="159.4">5. CE# is active LOW — driven by the MCU.</text>
<text x="286.7" y="162">6. SPI4 interface: SCK=PE2, MOSI=PE6, MISO=PE5, CS=PE4.</text>
<text x="1.8" y="166.2">C</text>
<text x="222.5" y="163.2">VSS</text>
<text x="288.4" y="164.5">Max clock frequency: 104 MHz (2.7 –3.6 V supply).</text>
<text x="428" y="166.2">C</text>
<text x="1.9" y="212.7">B</text>
<text x="428.1" y="212.7">B</text>
<text x="1.8" y="259.3">A</text>
<text x="428" y="259.3">A</text>
<text x="28.2" y="277.5">8</text>
<text x="82" y="277.5">7</text>
<text x="135.9" y="277.5">6</text>
<text x="189.8" y="277.5">5</text>
<text x="243.7" y="277.5">4</text>
<text x="297.7" y="277.5">3</text>
<text x="351.5" y="277.5">2</text>
<text x="405.1" y="277.5">1</text>
</g>
<g font-size="2.3" fill="#800000">
<text x="114.1" y="141.7">+3V3</text>
<text x="164.8" y="139.1">+3V3</text>
<text x="172.4" y="139.1">+3V3</text>
<text x="182.6" y="144.2">+3V3</text>
<text x="248.6" y="153.1">SPI_MOSI</text>
<text x="248.6" y="150.5">SPI_SCK</text>
<text x="248.7" y="155.6">SPI_MISO</text>
<text x="248.6" y="158.2">SPI_CS</text>
</g>
<g font-size="2.3" fill="#000080">
<text x="168.2" y="149">R48</text>
<text x="175.8" y="149">R49</text>
<text x="192.8" y="146.7">U8</text>
<text x="119" y="154.1">C52</text>
<text x="134.2" y="154.3">C53</text>
<text x="168.2" y="151.6">10K</text>
<text x="175.8" y="151.6">10K</text>
<text x="119" y="156.6">1u0</text>
<text x="134.2" y="156.9">100n</text>
<text x="192.8" y="167">SST26VF032BA-104I/SM</text>
</g>
<g font-size="2">
<text x="337.4" y="3.4">9</text>
<text x="341.2" y="7.7">REVISION</text>
<text x="370.4" y="7.7">DESCRIPTION</text>
<text x="403.9" y="7.7">DATE</text>
<text x="414.3" y="7.7">APPROVED</text>
<text x="426.6" y="235.8" transform="rotate(90 426.6 235.8)">9</text>
</g>
<g font-size="1.8">
<text x="299.9" y="245.6">ENG:</text>
<text x="307.5" y="242">APPROVALS</text>
<text x="327.3" y="242">DATE</text>
<text x="335.6" y="240.7">PROJECT</text>
<text x="299.9" y="249.4">DSN:</text>
<text x="307" y="247.1">Alberto Marrone, Chris</text>
<text x="307" y="250.9">Alberto Marrone, Chris</text>
<text x="325.1" y="247.1">tian Schmitz</text>
<text x="325.1" y="250.9">tian Schmitz</text>
<text x="334.9" y="247.1">, Leo Walter</text>
<text x="334.9" y="250.9">, Leo Walter</text>
<text x="335.4" y="250.6">PROJECT REVISION:</text>
<text x="363.3" y="250.4">DOCUMENT REVISION:</text>
<text x="391.2" y="250.4">DESIGN ITEM:</text>
<text x="299.9" y="253.2">CHK:</text>
<text x="307" y="254.5">*</text>
<text x="335.6" y="254.5">TITLE</text>
<text x="299.9" y="260.8">BOM:</text>
<text x="305.4" y="258">REFERENCE DOCUMENTS</text>
<text x="299.9" y="268.4">FAB DWG:</text>
<text x="300.1" y="264.6">ASSY DWG:</text>
<text x="336.9" y="264.6">SIZE</text>
<text x="343" y="264.6">CAGE CODE</text>
<text x="356.9" y="264.6">DWG NO.</text>
<text x="420.4" y="264.6">REV</text>
<text x="299.9" y="272.2">PCB DWG:</text>
<text x="335.4" y="272.2">SCALE:</text>
<text x="351.9" y="272.2">FILE NAME</text>
<text x="401.3" y="272.2">SHEET</text>
<text x="416" y="272.2">OF</text>
</g>
<g font-size="1.4">
<text x="325.5" y="4.8">DWG. NO.</text>
<text x="332.8" y="4.8">REV.</text>
<text x="336.6" y="4.8">SHT.</text>
</g>
<g font-size="1.3">
<text x="428.7" y="213.5" transform="rotate(90 428.7 213.5)">DWG. NO.</text>
<text x="428.7" y="231.3" transform="rotate(90 428.7 231.3)">REV.</text>
<text x="428.7" y="235.1" transform="rotate(90 428.7 235.1)">SHT.</text>
</g>
</svg>
